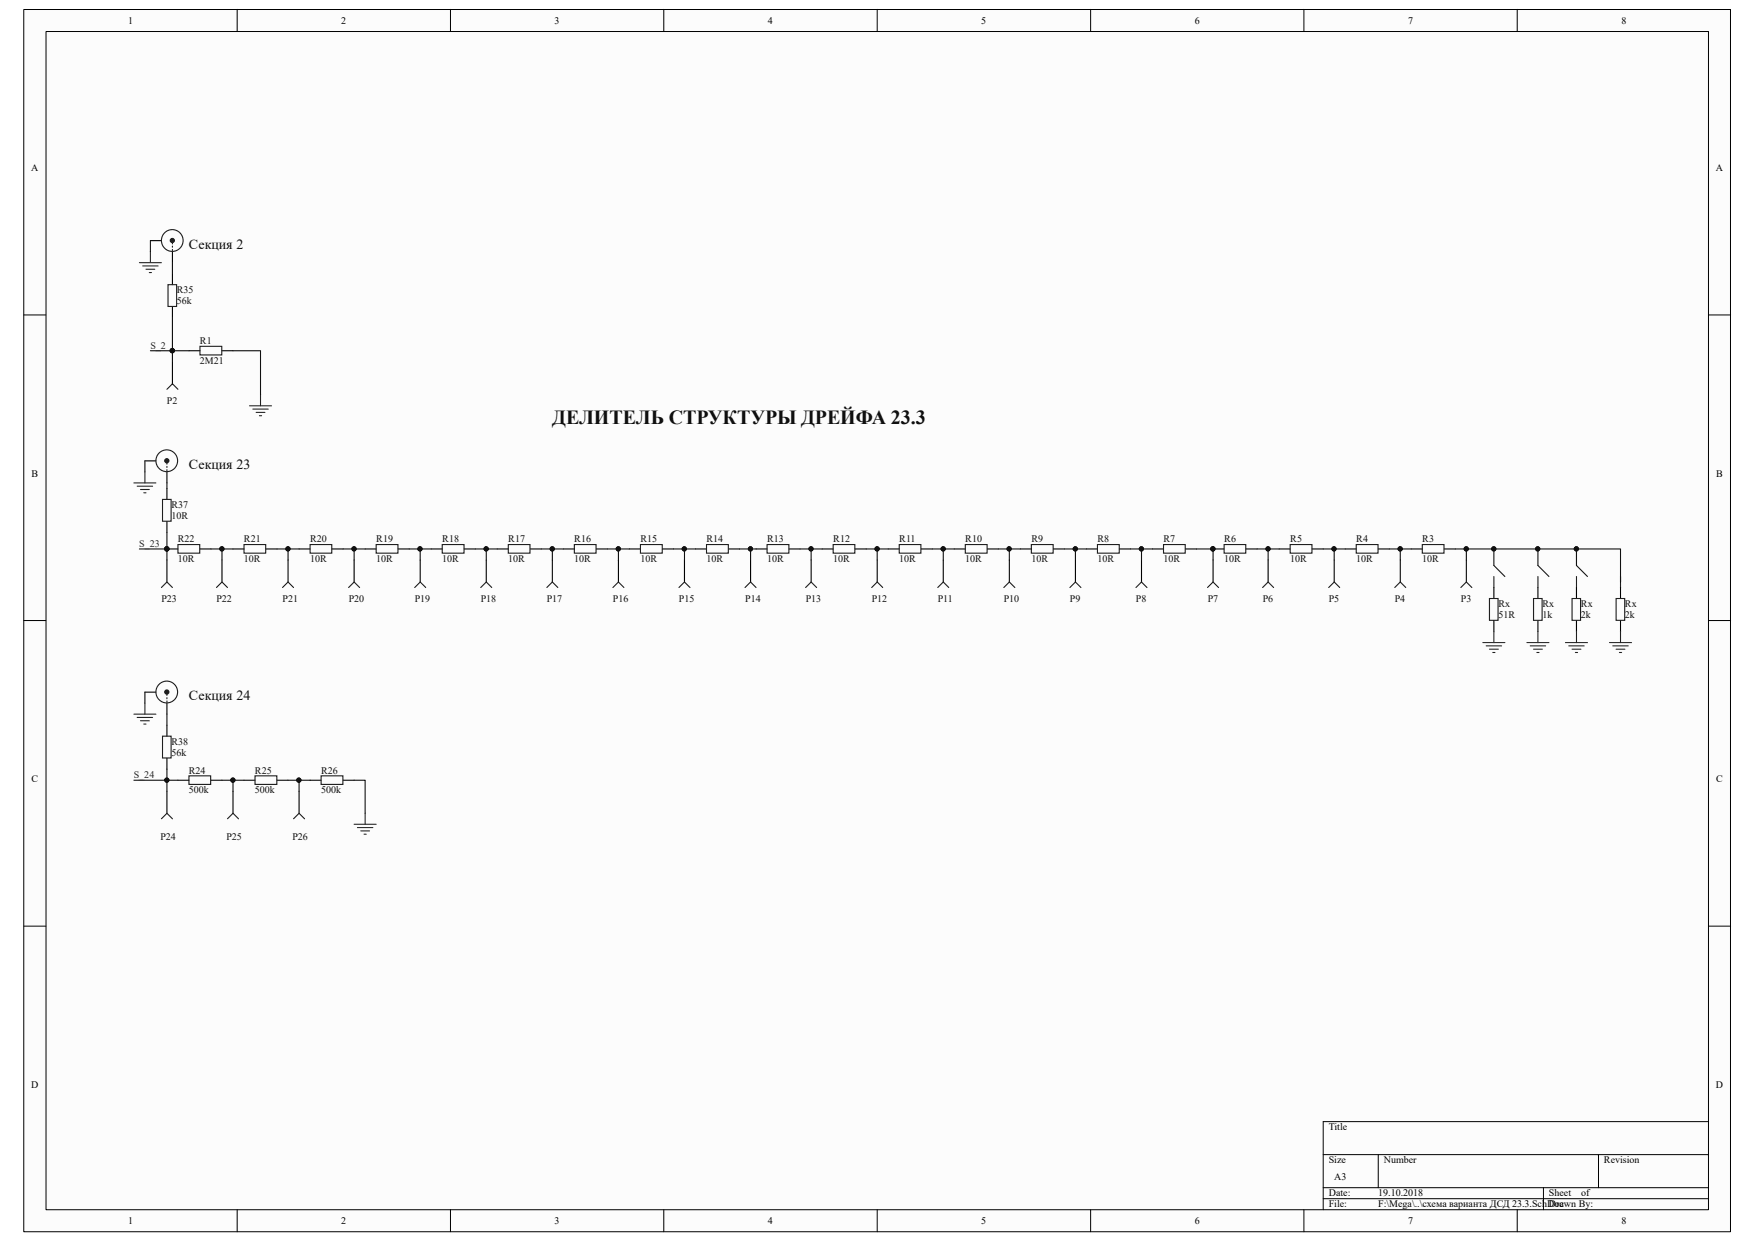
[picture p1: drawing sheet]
<svg xmlns="http://www.w3.org/2000/svg" width="297mm" height="210mm" viewBox="0 0 297 210" stroke-linecap="round" stroke-linejoin="round" font-family="sans-serif">
<path d="M4.1 1.7h288.8v206.7h-288.8z" fill="#fcfcfc"/>
<path d="M4 1.6h288.9v206.8h-288.9z" fill="none" stroke="#000" stroke-width=".17"/>
<path d="M7.8 5.4h281.3v199.3h-281.3z" fill="#fcfcfc"/>
<g fill="none" stroke="#000" stroke-width=".17">
<path d="M7.8 5.3h281.3v199.4h-281.3zM40.1 1.6v3.7M76.2 1.6v3.7M112.3 1.6v3.7M148.5 1.6v3.7M184.6 1.6v3.7M220.7 1.6v3.7M256.8 1.6v3.7M4 53.3h3.7M289.2 53.3h3.7M4 105h3.7M289.2 105h3.7"/>
<path d="M4 156.7h3.7M289.2 156.7h3.7M223.9 195.4h65.3M233.3 195.4v5.6M270.5 195.4v5.6M289.2 189.8h-65.3v14.9M40.1 204.7v3.7M76.2 204.7v3.7M112.3 204.7v3.7M148.5 204.7v3.7M184.6 204.7v3.7M220.7 204.7v3.7"/>
<path d="M223.9 201h65.3M223.9 202.9h65.3M256.8 204.7v3.7M261.2 201v3.7"/>
</g>
<g fill="none" stroke="#262626" stroke-width=".19">
<path d="M23.6 44.4h3.7M24.1 45h2.7M24.7 45.6h1.5M25.3 46.1h.3M25.5 42.6v1.8M24.5 79.9v1.8M42.2 68.7h3.8M42.8 69.2h2.6M43.3 69.8h1.5M43.9 70.4h.4M44.1 66.8v1.9M22.7 81.7h3.7"/>
<path d="M23.2 82.3h2.6M23.8 82.8h1.5M24.3 83.4h.4M24.5 119v1.9M251 108.7h3.7M251.5 109.3h2.6M252.1 109.9h1.5M252.6 110.4h.4M252.8 106.9v1.8M258.4 108.7h3.7M259 109.3h2.6M259.5 109.9h1.5"/>
<path d="M260.1 110.4h.4M260.3 106.9v1.8M264.9 108.7h3.8M265.5 109.3h2.6M266.1 109.9h1.4M266.6 110.4h.4M266.8 106.9v1.8M272.4 108.7h3.7M272.9 109.3h2.7M273.5 109.9h1.5M274.1 110.4h.3M274.3 106.9v1.8"/>
<path d="M22.7 120.9h3.7M23.2 121.4h2.6M23.8 122h1.5M24.3 122.5h.4M59.9 139.5h3.8M61.8 137.6v1.9M60.5 140.1h2.6M61 140.6h1.5M61.6 141.2h.4"/>
</g>
<g fill="none" stroke="#000" stroke-width=".19">
<path d="M25.5 40.7h1.8M29.2 42.6v1.8M29.2 46.3v1.9M29.2 51.9v1.9M32 59.4h1.8M37.6 59.4h1.8M24.5 78h1.9M28.2 79.9v1.8M29.2 61.2v3.7M28.2 92.9h1.9M28.2 82.7v1.8M28.2 88.2v1.9"/>
<path d="M28.2 94.8v3.7M33.8 92.9h1.9M37.6 94.8v3.7M39.4 92.9h1.9M45 92.9h1.9M48.7 94.8v3.7M50.6 92.9h1.9M56.2 92.9h1.9M59.9 94.8v3.7M61.8 92.9h1.9M67.4 92.9h1.8M71.1 94.8v3.7"/>
<path d="M73 92.9h1.8M78.6 92.9h1.8M82.3 94.8v3.7M84.2 92.9h1.8M89.7 92.9h1.9M93.5 94.8v3.7M95.3 92.9h1.9M100.9 92.9h1.9M104.7 94.8v3.7M106.5 92.9h1.9M112.1 92.9h1.9M115.8 94.8v3.7"/>
<path d="M117.7 92.9h1.9M123.3 92.9h1.9M127 94.8v3.7M128 92.9h1.8M133.5 92.9h1.9M137.3 94.8v3.7M139.1 92.9h1.9M144.7 92.9h1.9M148.5 94.8v3.7M150.3 92.9h1.9M155.9 92.9h1.9M159.6 94.8v3.7"/>
<path d="M161.5 92.9h1.9M167.1 92.9h1.9M170.8 94.8v3.7M172.7 92.9h1.8M178.3 92.9h1.8M182 94.8v3.7M183.9 92.9h1.8M189.5 92.9h1.8M193.2 94.8v3.7M195 92.9h1.9M200.6 92.9h1.9M205.3 92.9h1.9"/>
<path d="M205.3 94.8v3.7M210.9 92.9h1.9M214.6 94.8v3.7M216.5 92.9h1.8M222.1 92.9h1.8M225.8 94.8v3.7M227.7 92.9h1.8M233.3 92.9h1.8M237 94.8v3.7M238.8 92.9h1.9M244.4 92.9h1.9M248.2 94.8v3.7"/>
<path d="M252.8 99.4v1.9M260.3 99.4v1.9M266.8 99.4v1.9M274.3 99.4v1.9M24.5 117.1h1.9M28.2 119v1.9M252.8 105v1.9M260.3 105v1.9M266.8 105v1.9M274.3 105v1.9M28.2 122.7v1.9M28.2 128.3v1.9"/>
<path d="M28.2 133.9v3.7M30.1 132h1.9M35.7 132h1.9M39.4 133.9v3.7M41.3 132h1.9M46.9 132h1.8M50.6 133.9v3.7M52.5 132h1.8M58.1 132h1.8"/>
</g>
<g fill="#1c1c1c" stroke="#1c1c1c" stroke-width=".19">
<circle cx="29.2" cy="40.7" r=".35"/>
<circle cx="28.2" cy="78" r=".35"/>
<circle cx="28.2" cy="117.1" r=".35"/>
</g>
<g fill="none" stroke="#1c1c1c" stroke-width=".19">
<path d="M28.4 48.2h1.5v3.7h-1.5zM29.2 41.1v.2M29.2 41.7v.1M29.2 42.2v.2M33.8 58.6h3.7v1.5h-3.7zM28.2 65.9l1-1 .9 1M28.2 78.4v.2M28.2 78.9v.2M28.2 79.5v.2M27.3 99.4l.9-.9 1 .9M27.5 84.5h1.5v3.7h-1.5zM30.1 92.2h3.7v1.4h-3.7z"/>
<path d="M36.6 99.4l1-.9 .9 .9M41.3 92.2h3.7v1.4h-3.7zM47.8 99.4l.9-.9 1 .9M52.5 92.2h3.6v1.4h-3.6zM59 99.4l.9-.9 1 .9M63.7 92.2h3.6v1.4h-3.6zM70.2 99.4l.9-.9 .9 .9M74.8 92.2h3.7v1.4h-3.7zM81.4 99.4l.9-.9 .9 .9M86 92.2h3.7v1.4h-3.7zM92.5 99.4l1-.9 .9 .9M97.2 92.2h3.7v1.4h-3.7z"/>
<path d="M103.7 99.4l1-.9 .9 .9M108.4 92.2h3.7v1.4h-3.7zM114.9 99.4l.9-.9 1 .9M119.6 92.2h3.7v1.4h-3.7zM126.1 99.4l.9-.9 1 .9M129.8 92.2h3.7v1.4h-3.7zM136.3 99.4l1-.9 .9 .9M141 92.2h3.7v1.4h-3.7zM147.5 99.4l1-.9 .9 .9M152.2 92.2h3.7v1.4h-3.7zM158.7 99.4l.9-.9 1 .9M163.4 92.2h3.7v1.4h-3.7z"/>
<path d="M169.9 99.4l.9-.9 1 .9M174.5 92.2h3.7v1.4h-3.7zM181.1 99.4l.9-.9 .9 .9M185.7 92.2h3.7v1.4h-3.7zM192.3 99.4l.9-.9 .9 .9M196.9 92.2h3.7v1.4h-3.7zM204.4 99.4l.9-.9 .9 .9M207.2 92.2h3.6v1.4h-3.6zM213.7 99.4l.9-.9 .9 .9M218.3 92.2h3.7v1.4h-3.7zM224.9 99.4l.9-.9 .9 .9M229.5 92.2h3.7v1.4h-3.7z"/>
<path d="M236 99.4l1-.9 .9 .9M240.7 92.2h3.7v1.4h-3.7zM247.2 99.4l1-.9 .9 .9M252.8 95.7l1.9 1.9M252.8 97.6v1.8M260.3 95.7l1.8 1.9M260.3 97.6v1.8M266.8 95.7l1.9 1.9M266.8 97.6v1.8M274.3 97.6v1.8M28.2 117.5v.2M28.2 118.1v.1"/>
<path d="M28.2 118.6v.2M252.1 101.3h1.4v3.7h-1.4zM259.5 101.3h1.5v3.7h-1.5zM266.1 101.3h1.4v3.7h-1.4zM273.5 101.3h1.5v3.7h-1.5zM27.3 138.6l.9-1 1 1M27.5 124.6h1.5v3.7h-1.5zM32 131.3h3.6v1.4h-3.6zM38.5 138.6l.9-1 1 1M43.2 131.3h3.6v1.4h-3.6zM49.7 138.6l.9-1 .9 1M54.3 131.3h3.7v1.4h-3.7z"/>
<circle cx="29.1" cy="40.7" r="1.84"/>
<circle cx="28.2" cy="78" r="1.84"/>
<circle cx="28.2" cy="117.1" r="1.84"/>
</g>
<g fill="#0e0e0e" stroke="#0e0e0e" stroke-width=".17">
<circle cx="205.3" cy="92.9" r=".35"/>
<circle cx="28.2" cy="92.9" r=".35"/>
<circle cx="29.2" cy="59.3" r=".35"/>
<circle cx="225.8" cy="92.9" r=".35"/>
<circle cx="214.6" cy="92.9" r=".35"/>
<circle cx="237" cy="92.9" r=".35"/>
<circle cx="193.2" cy="92.9" r=".35"/>
<circle cx="182" cy="92.9" r=".35"/>
<circle cx="170.8" cy="92.9" r=".35"/>
<circle cx="159.6" cy="92.9" r=".35"/>
<circle cx="148.4" cy="92.9" r=".35"/>
<circle cx="137.3" cy="92.9" r=".35"/>
<circle cx="115.8" cy="92.9" r=".35"/>
<circle cx="104.6" cy="92.9" r=".35"/>
<circle cx="93.5" cy="92.9" r=".35"/>
<circle cx="82.3" cy="92.9" r=".35"/>
<circle cx="71.1" cy="92.9" r=".35"/>
<circle cx="59.9" cy="92.9" r=".35"/>
<circle cx="48.7" cy="92.9" r=".35"/>
<circle cx="37.5" cy="92.9" r=".35"/>
<circle cx="39.4" cy="132" r=".35"/>
<circle cx="50.6" cy="132" r=".35"/>
<circle cx="248.1" cy="92.9" r=".35"/>
<circle cx="28.2" cy="132" r=".35"/>
<circle cx="266.8" cy="92.9" r=".35"/>
<circle cx="260.2" cy="92.9" r=".35"/>
<circle cx="252.8" cy="92.9" r=".35"/>
<circle cx="127" cy="92.9" r=".35"/>
</g>
<g fill="none" stroke="#0e0e0e" stroke-width=".19">
<path d="M25.5 40.7v1.9M25.5 59.4h6.5M29.2 44.4v1.9M29.2 53.8v7.4M39.4 59.4h4.7v7.4M24.5 78v1.9M23.6 92.9h4.6M28.2 90.1v4.7M28.2 81.7v1M35.7 92.9h3.7M37.6 92.9v1.9M46.9 92.9h3.7"/>
<path d="M48.7 92.9v1.9M58.1 92.9h3.7M59.9 92.9v1.9M69.2 92.9h3.8M71.1 92.9v1.9M80.4 92.9h3.8M82.3 92.9v1.9M91.6 92.9h3.7M93.5 92.9v1.9M102.8 92.9h3.7M104.7 92.9v1.9M114 92.9h3.7"/>
<path d="M115.8 92.9v1.9M125.2 92.9h1.8v1.9M127 92.9h1M135.4 92.9h3.7M137.3 92.9v1.9M146.6 92.9h3.7M148.5 92.9v1.9M157.8 92.9h3.7M159.6 92.9v1.9M169 92.9h3.7M170.8 92.9v1.9M180.1 92.9h3.8"/>
<path d="M182 92.9v1.9M191.3 92.9h3.7M193.2 92.9v1.9M202.5 92.9h2.8v1.9M212.8 92.9h3.7M214.6 92.9v1.9M223.9 92.9h3.8M225.8 92.9v1.9M235.1 92.9h3.7M237 92.9v1.9M246.3 92.9h1.9v1.9M248.2 92.9h26.1v5.6"/>
<path d="M252.8 92.9v2.8M260.3 92.9v2.8M266.8 92.9v2.8M24.5 117.1v1.9M22.7 132h5.5v1.9M28.2 130.2v1.8h1.9M28.2 120.9v1.8M37.6 132h3.7M39.4 132v1.9M48.7 132h3.8M50.6 132v1.9M59.9 132h1.9v5.6"/>
</g>
<text font-size="3.4" fill="#0e0e0e" x="93.5" y="71.7">ДЕЛИТЕЛЬ СТРУКТУРЫ ДРЕЙФА 23.3</text>
<g font-size="2.4" fill="#0e0e0e">
<text x="32" y="42.1">Секция 2</text>
<text x="32" y="79.3">Секция 23</text>
<text x="32" y="118.5">Секция 24</text>
</g>
<g font-size="1.7">
<text x="21.7" y="4">1</text>
<text x="57.7" y="4">2</text>
<text x="93.9" y="4">3</text>
<text x="130" y="4">4</text>
<text x="166.1" y="4">5</text>
<text x="202.2" y="4">6</text>
<text x="238.3" y="4">7</text>
<text x="274.4" y="4">8</text>
<text x="5.3" y="29">A</text>
<text x="290.4" y="29">A</text>
<text x="5.3" y="80.6">B</text>
<text x="290.4" y="80.6">B</text>
<text x="5.3" y="132.4">C</text>
<text x="290.4" y="132.4">C</text>
<text x="5.3" y="184.1">D</text>
<text x="290.4" y="184.1">D</text>
<text x="224.9" y="191.3">Title</text>
<text x="224.9" y="196.9">Size</text>
<text x="234.2" y="196.9">Number</text>
<text x="271.4" y="196.9">Revision</text>
<text x="224.9" y="202.5">Date:</text>
<text x="225.8" y="199.7">A3</text>
<text x="233.3" y="202.5">19.10.2018</text>
<text x="262.1" y="202.5">Sheet</text>
<text x="267.6" y="202.5">of</text>
<text x="21.7" y="207.1">1</text>
<text x="57.7" y="207.1">2</text>
<text x="93.9" y="207.1">3</text>
<text x="130" y="207.1">4</text>
<text x="166.1" y="207.1">5</text>
<text x="202.2" y="207.1">6</text>
<text x="224.9" y="204.3">File:</text>
<text x="233.3" y="204.3">F:\Mega\..\схема варианта ДСД 23.3.SchDoc</text>
<text x="238.3" y="207.1">7</text>
<text x="262.1" y="204.3">Drawn By:</text>
<text x="274.4" y="207.1">8</text>
</g>
<g font-size="1.7" fill="#0e0e0e">
<text x="29.9" y="51.5">56k</text>
<text x="29.9" y="49.7">R35</text>
<text x="33.8" y="58.3">R1</text>
<text x="33.8" y="61.6">2M21</text>
<text x="28.2" y="68.3">P2</text>
<text x="29" y="87.9">10R</text>
<text x="29" y="86">R37</text>
<text x="30.1" y="95.2">10R</text>
<text x="30.1" y="91.8">R22</text>
<text x="41.3" y="95.2">10R</text>
<text x="41.3" y="91.8">R21</text>
<text x="52.5" y="95.2">10R</text>
<text x="52.5" y="91.8">R20</text>
<text x="63.7" y="95.2">10R</text>
<text x="63.7" y="91.8">R19</text>
<text x="74.8" y="95.2">10R</text>
<text x="74.8" y="91.8">R18</text>
<text x="86" y="95.2">10R</text>
<text x="86" y="91.8">R17</text>
<text x="97.2" y="95.2">10R</text>
<text x="97.2" y="91.8">R16</text>
<text x="108.4" y="95.2">10R</text>
<text x="108.4" y="91.8">R15</text>
<text x="119.5" y="95.2">10R</text>
<text x="119.5" y="91.8">R14</text>
<text x="129.8" y="95.2">10R</text>
<text x="129.8" y="91.8">R13</text>
<text x="141" y="95.2">10R</text>
<text x="141" y="91.8">R12</text>
<text x="152.2" y="95.2">10R</text>
<text x="152.2" y="91.8">R11</text>
<text x="163.4" y="95.2">10R</text>
<text x="163.4" y="91.8">R10</text>
<text x="174.5" y="95.2">10R</text>
<text x="174.5" y="91.8">R9</text>
<text x="185.7" y="95.2">10R</text>
<text x="185.7" y="91.8">R8</text>
<text x="196.9" y="95.2">10R</text>
<text x="196.9" y="91.8">R7</text>
<text x="207.2" y="95.2">10R</text>
<text x="207.2" y="91.8">R6</text>
<text x="218.4" y="95.2">10R</text>
<text x="218.4" y="91.8">R5</text>
<text x="229.5" y="95.2">10R</text>
<text x="229.5" y="91.8">R4</text>
<text x="240.7" y="95.2">10R</text>
<text x="240.7" y="91.8">R3</text>
<text x="27.3" y="101.9">P23</text>
<text x="36.6" y="101.9">P22</text>
<text x="47.8" y="101.9">P21</text>
<text x="59" y="101.9">P20</text>
<text x="70.2" y="101.9">P19</text>
<text x="81.4" y="101.9">P18</text>
<text x="92.5" y="101.9">P17</text>
<text x="103.7" y="101.9">P16</text>
<text x="114.9" y="101.9">P15</text>
<text x="126.1" y="101.9">P14</text>
<text x="136.4" y="101.9">P13</text>
<text x="147.5" y="101.9">P12</text>
<text x="158.7" y="101.9">P11</text>
<text x="169.9" y="101.9">P10</text>
<text x="181.1" y="101.9">P9</text>
<text x="192.2" y="101.9">P8</text>
<text x="204.4" y="101.9">P7</text>
<text x="213.7" y="101.9">P6</text>
<text x="224.9" y="101.9">P5</text>
<text x="236.1" y="101.9">P4</text>
<text x="247.2" y="101.9">P3</text>
<text x="253.6" y="104.6">51R</text>
<text x="253.6" y="102.8">Rx</text>
<text x="261" y="104.6">1k</text>
<text x="261" y="102.8">Rx</text>
<text x="267.5" y="104.6">2k</text>
<text x="267.5" y="102.8">Rx</text>
<text x="275" y="104.6">2k</text>
<text x="275" y="102.8">Rx</text>
<text x="29" y="127.9">56k</text>
<text x="29" y="126.1">R38</text>
<text x="32" y="130.9">R24</text>
<text x="43.1" y="130.9">R25</text>
<text x="54.4" y="130.9">R26</text>
<text x="32" y="134.3">500k</text>
<text x="43.1" y="134.3">500k</text>
<text x="54.4" y="134.3">500k</text>
<text x="27.1" y="142.1">P24</text>
<text x="38.3" y="142.1">P25</text>
<text x="49.5" y="142.1">P26</text>
</g>
<g font-size="1.7" fill="#262626">
<text x="25.4" y="59">S_2</text>
<text x="23.6" y="92.5">S_23</text>
<text x="22.6" y="131.7">S_24</text>
</g>
</svg>
